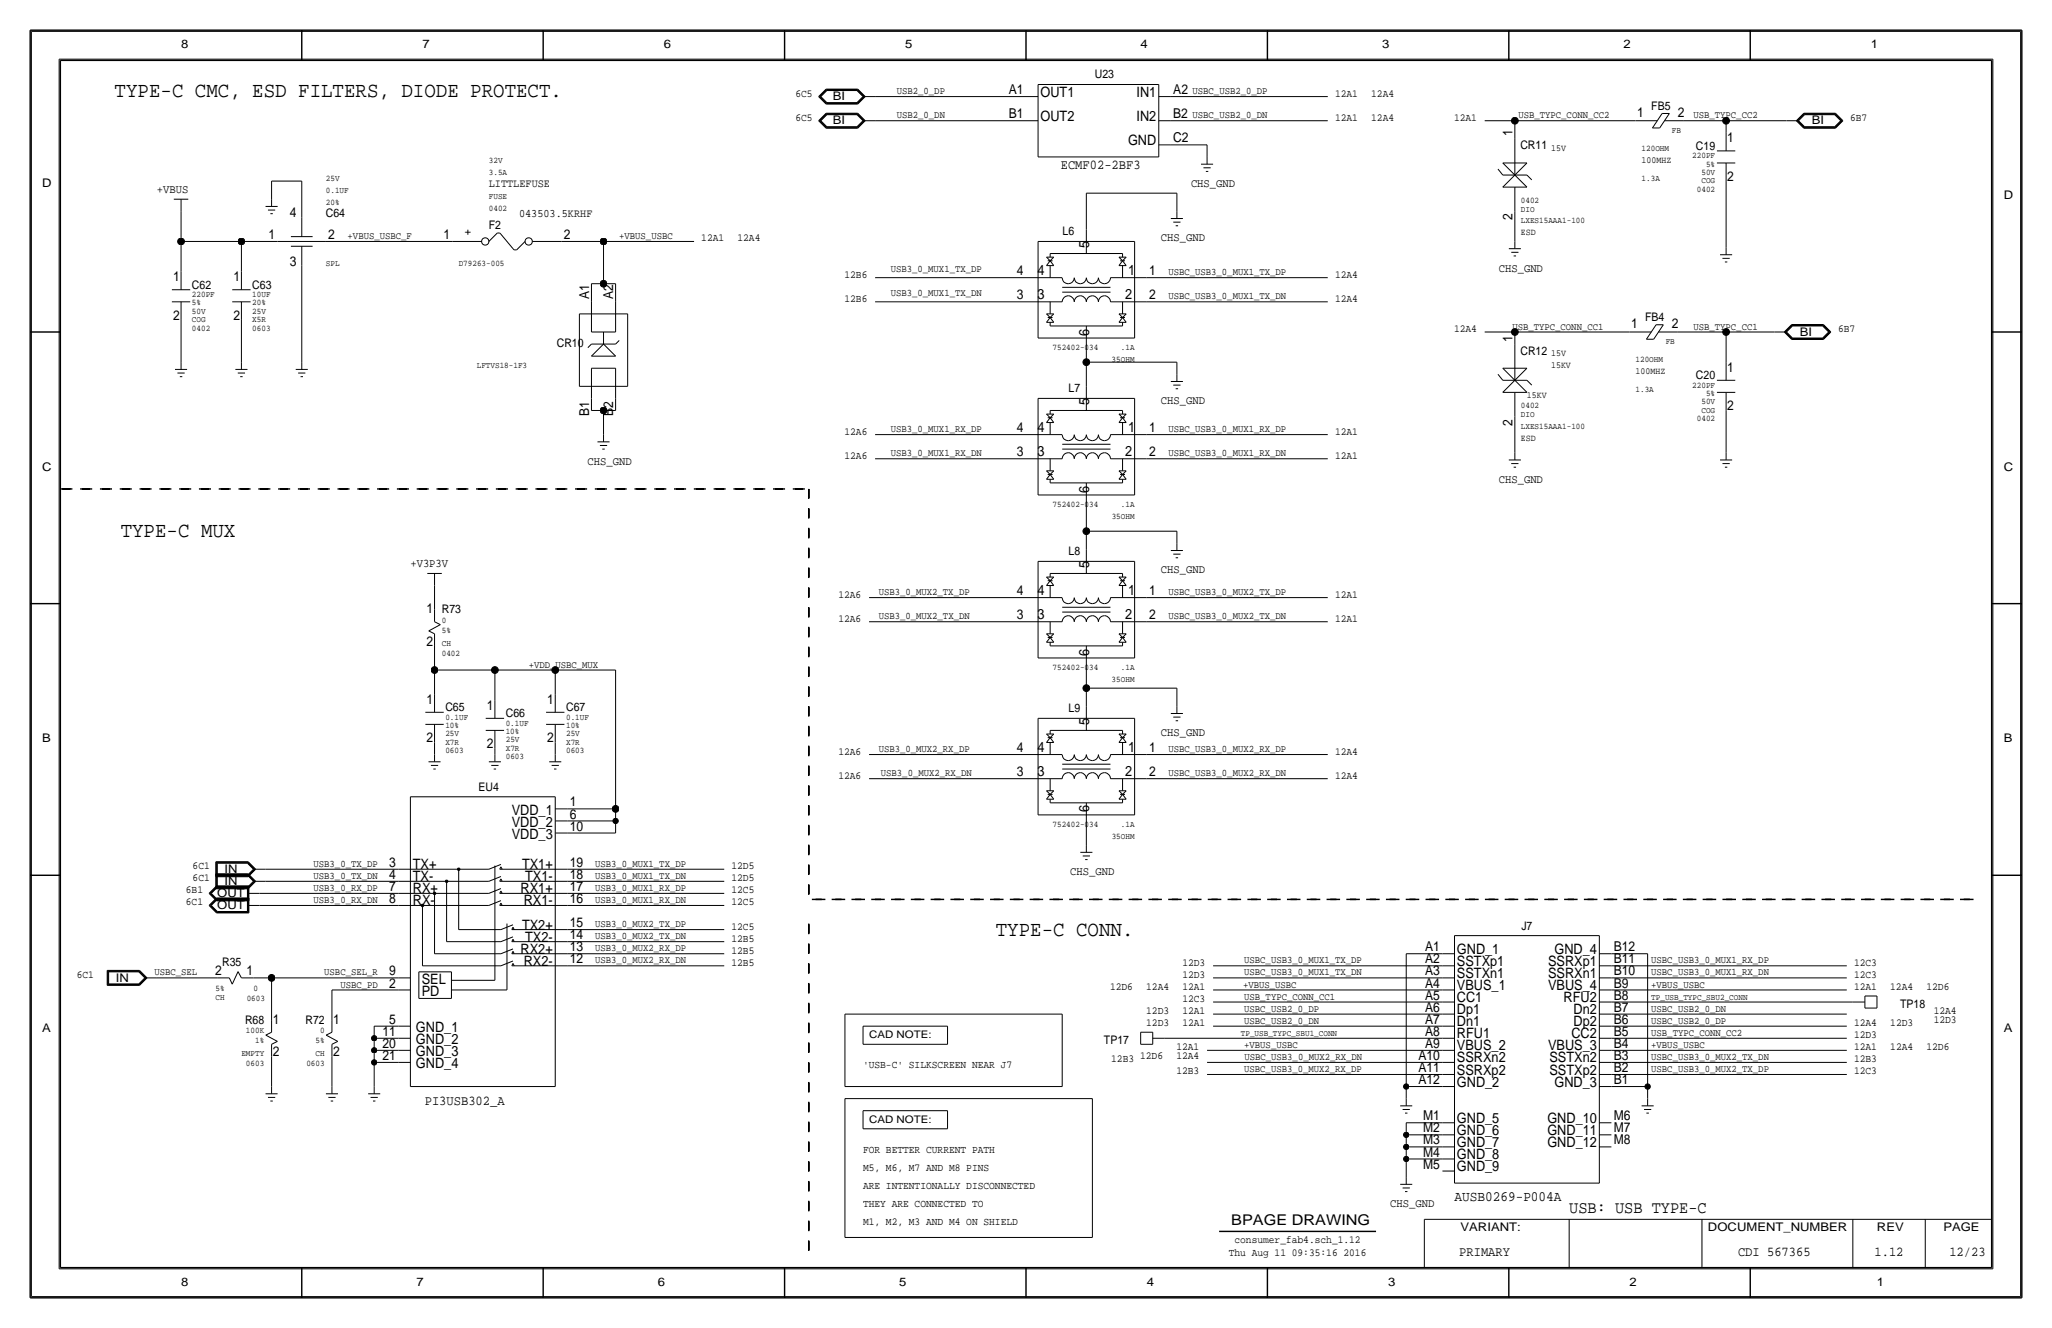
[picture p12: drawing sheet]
<svg xmlns="http://www.w3.org/2000/svg" width="432mm" height="279mm" viewBox="0 0 432 279" stroke-linecap="round" stroke-linejoin="round" font-family="sans-serif">
<g fill="none" stroke="#000" stroke-width=".21">
<path d="M6.6 6.6h418.6zM6.6 6.6v266.2zM12.4 12.4v254.6zM12.4 12.4h407zM173.8 18.7h6.7zM173.9 18.8h6.5zM173.9 18.9h6.5zM174 19.1h6.3zM180.3 19l1.3 1.3zM180.4 18.9l1.4 1.4zM180.4 18.8l1.5 1.5zM180.5 18.7l1.6 1.6z"/>
<path d="M218.4 17.8v15.2zM218.4 17.8h25.4zM243.8 17.8v15.2zM419.4 12.4v254.6zM425.2 6.6v266.2zM57.1 38.1h6.4zM57.1 38.1v3.8zM63.5 38.1v7.6zM172.3 25.4l1.5-1.6zM172.3 20.3l1.5-1.6zM172.3 25.4l1.5 1.6zM172.3 20.3l1.5 1.6z"/>
<path d="M172.4 25.4l1.5 1.5zM172.4 20.3l1.5 1.5zM172.4 25.4l1.5-1.5zM172.4 20.3l1.5-1.5zM172.6 25.4l1.3-1.4zM172.6 20.3l1.3-1.4zM172.6 25.4l1.3 1.4zM172.6 20.3l1.3 1.4zM172.7 25.4l1.3-1.3zM172.7 20.3l1.3-1.3zM172.7 25.4l1.3 1.3zM172.7 20.3l1.3 1.3z"/>
<path d="M173.8 23.8h6.7zM173.8 27h6.7zM173.8 21.9h6.7zM173.9 26.9h6.5zM173.9 21.8h6.5zM173.9 23.9h6.5zM173.9 24h6.5zM173.9 26.8h6.5zM173.9 21.7h6.5zM174 26.7h6.3zM174 24.1h6.3zM174 21.6h6.3z"/>
<path d="M180.3 24.1l1.3 1.3zM180.3 26.7l1.3-1.3zM180.3 21.6l1.3-1.3zM180.4 26.8l1.4-1.4zM180.4 21.7l1.4-1.4zM180.4 24l1.4 1.4zM180.4 23.9l1.5 1.5zM180.4 26.9l1.5-1.5zM180.4 21.8l1.5-1.5zM180.5 27l1.6-1.6zM180.5 21.9l1.6-1.6zM180.5 23.8l1.6 1.6z"/>
<path d="M181.6 25.4h2.5zM181.6 20.3h2.5zM184.1 25.4h31.8zM184.1 20.3h31.8zM215.9 25.4h2.5zM215.9 20.3h2.5zM218.4 33h25.4zM243.8 30.5h2.6zM243.8 25.4h2.6zM243.8 20.3h2.6zM246.4 30.5h7.6zM246.4 20.3h33z"/>
<path d="M246.4 25.4h33zM252.7 34.5h2.6zM253.2 35.3h1.6zM253.7 36.1h.6zM254 30.5v2.5zM254 33v1.5zM312.4 25.4h6.4zM315.2 35.6l1 1.2zM316.2 34.3h5.1zM316.2 34.3l5.1 5.1zM316.2 36.8h5.1zM316.2 39.4l5.1-5.1z"/>
<path d="M316.2 39.4h5.1zM318.8 25.4h25.4zM318.8 25.4v3.8zM318.8 39.4v5zM318.8 29.2v7.6zM321.3 36.8l1 1zM344.2 25.4h4.5zM347.7 26.9h1.5zM349.8 23.9h1.5zM349.8 23.9l-2.1 3zM350.3 25.4h4zM351.3 23.9l-2 3z"/>
<path d="M354.3 25.4h8.9zM361.3 31.8h3.9zM361.3 34.3h3.9zM363.2 38.1v14zM363.2 25.4h12.7zM363.2 25.4v2.5zM363.2 34.3v3.8zM363.2 27.9v3.9zM375.9 25.4h2.6zM378 25.4l1.6 1.6zM378 25.4l1.6-1.6zM378.2 25.4l1.4-1.5z"/>
<path d="M378.2 25.4l1.4 1.5zM378.3 25.4l1.4 1.4zM378.3 25.4l1.4-1.4zM378.5 25.4l1.2 1.3zM378.5 25.4l1.2-1.3zM379.6 27h6.6zM379.6 23.8h6.6zM379.6 23.9h6.6zM379.6 26.9h6.6zM379.7 24h6.4zM379.7 26.8h6.4zM379.7 24.1h6.4z"/>
<path d="M379.7 26.7h6.4zM386.1 24.1l1.2 1.3zM386.1 26.7l1.3-1.3zM386.1 26.8l1.4-1.4zM386.1 24l1.4 1.4zM386.2 26.9l1.5-1.5zM386.2 23.9l1.5 1.5zM386.2 23.8l1.6 1.6zM386.2 27l1.6-1.6zM36.6 41.9h3zM38.1 50.8h12.7zM38.1 50.8v6.4z"/>
<path d="M38.1 44.5v6.3zM38.1 57.1v3.9zM38.1 41.9v2.5zM50.8 50.8v6.4zM50.8 57.1v3.9zM50.8 50.8h7.6zM55.9 43.4h2.5zM56.4 44.2h1.5zM56.9 45h.5zM57.1 41.9v1.5zM58.4 50.8h10.2zM61.2 49.8h4.6z"/>
<path d="M61.2 51.8h4.6zM63.5 55.9v20.3zM63.5 51.8v4.1zM63.5 45.7v4.1zM68.6 50.8h26.6zM95.2 50.8h6.1zM102.9 50.8l1.7-1.8zM104.6 49h.6zM105.2 49l.2 .3zM105.4 49.3l2.5 3zM107.9 52.3l.3 .3zM108.2 52.6h.5z"/>
<path d="M110.5 50.8l-1.8 1.8zM112 50.8h6.1zM118.1 50.8h8.9zM124.5 59.7v3.8zM124.5 59.7h2.5zM127 50.8h19zM127 50.8v8.9zM127 59.7h2.5zM129.5 59.7v3.8zM184.1 58.4h31.8zM215.9 58.4h7.6zM218.4 50.8h20.4z"/>
<path d="M218.4 50.8v20.3zM220.2 55.9h1.5zM220.2 54.1h1.5zM220.2 54.1l.8 .8zM220.5 54.9h1zM221 53.3h15.2zM221 54.9l-.8 1zM221 54.9l.7 1zM221 53.3v.8zM221 55.9v2.5zM221.7 54.1l-.7 .8zM226.1 58.4a1.27 1.27 0 0 1-1.3 1.3 1.27 1.27 0 0 1-1.3-1.2"/>
<path d="M228.6 40.6v7.7zM228.6 40.6h19zM228.6 48.3v5zM228.6 58.4a1.27 1.27 0 0 1-1.2 1.3 1.27 1.27 0 0 1-1.3-1.2M231.1 58.4a1.27 1.27 0 0 1-1.2 1.3 1.27 1.27 0 0 1-1.3-1.2M233.7 58.4a1.27 1.27 0 0 1-1.3 1.3 1.27 1.27 0 0 1-1.3-1.2M233.7 58.4h7.6zM235.5 54.1l.7 .8zM235.5 55.9h1.5zM235.5 54.1h1.5zM235.7 54.9h1zM236.2 53.3v.8z"/>
<path d="M236.2 55.9v2.5zM236.2 54.9l-.7 1zM236.2 54.9l.8 1zM237 54.1l-.8 .8zM238.8 50.8v20.3zM241.3 58.4h38.1zM246.4 46h2.5zM246.9 46.7h1.5zM247.4 47.5h.5zM247.6 40.6v3.9zM247.6 44.4v1.6zM317.5 52.3h2.5z"/>
<path d="M318 53.1h1.5zM318.5 53.8h.5zM318.8 44.4v6.4zM318.8 50.8v1.5zM361.9 53.6h2.6zM362.5 54.4h1.5zM363 55.1h.5zM363.2 52.1v1.5zM36.2 61h3.8zM36.2 63.5h3.8zM36.8 77.7h2.6zM37.3 78.5h1.6z"/>
<path d="M37.8 79.2h.6zM38.1 67.3v8.9zM38.1 63.5v3.8zM38.1 76.2v1.5zM48.9 61h3.8zM48.9 63.5h3.8zM49.5 77.7h2.6zM50 78.5h1.6zM50.5 79.2h.6zM50.8 67.3v8.9zM50.8 63.5v3.8zM50.8 76.2v1.5z"/>
<path d="M62.2 77.7h2.6zM62.7 78.5h1.6zM63.2 79.2h.6zM63.5 76.2v1.5zM121.9 66h10.2zM121.9 66v15.3zM124.5 69.8h5zM124.5 72.4l-.8 .8zM124.5 63.5v6.3zM124.5 77.5h5zM124.5 77.5v6.3zM124.5 72.4h5z"/>
<path d="M124.5 74.9h5zM127 69.9v2.5zM127 72.4l-2.5 2.5zM127 72.4l2.5 2.5zM129.5 63.5v6.3zM129.5 72.4l.8-.8zM129.5 77.5v6.3zM132.1 66v15.3zM184.1 63.5h31.8zM215.9 63.5h7.6zM218.4 71.1h20.4zM220.2 67.8h1.5z"/>
<path d="M220.2 66h1.5zM220.2 66l.8 .8zM220.5 66.8h1zM221 66.8l-.8 1zM221 66.8l.7 1zM221 63.5v2.5zM221 67.8v.8zM221 68.6h15.2zM221.7 66l-.7 .8zM223.5 60.5h10.2zM223.5 61.5h10.2zM228.6 73.7v2.5z"/>
<path d="M228.6 76.2h19zM228.6 76.2v5.1zM228.6 68.6v5.1zM233.7 63.5h7.6zM233.7 63.5a1.27 1.27 0 0 0-1.3-1.3 1.27 1.27 0 0 0-1.3 1.3 1.27 1.27 0 0 0-1.2-1.3 1.27 1.27 0 0 0-1.3 1.3 1.27 1.27 0 0 0-1.3-1.3 1.27 1.27 0 0 0-1.2 1.3 1.27 1.27 0 0 0-1.3-1.3 1.27 1.27 0 0 0-1.3 1.3M235.5 66l.7 .8zM235.5 67.8h1.5zM235.5 66h1.5zM235.7 66.8h1zM236.2 63.5v2.5zM236.2 67.8v.8zM236.2 66.8l-.7 1z"/>
<path d="M236.2 66.8l.8 1zM237 66l-.8 .8zM241.3 63.5h38.1zM247.6 76.2v2.5zM247.6 78.7v1.6zM312.4 69.8h6.4zM315.2 78.7l1 1.3zM316.2 77.5h5.1zM316.2 77.5l5.1 5zM318.8 69.9v2.5zM318.8 72.4v7.6zM318.8 69.8h24.1z"/>
<path d="M342.9 69.8h4.6zM346.5 71.4h1.5zM348.5 68.3h1.5zM348.5 68.3l-2 3.1zM349 69.8h4.1zM350 68.3l-2 3.1zM353.1 69.8h10.1zM363.2 69.8v6.4zM363.2 76.2v3.8zM363.2 69.8h10.2zM373.4 69.8h2.5zM375.5 69.8l1.5 1.6z"/>
<path d="M375.5 69.8l1.5-1.5zM375.6 69.8l1.5-1.4zM375.6 69.9l1.5 1.4zM375.8 69.8l1.3-1.3zM375.8 69.9l1.3 1.3zM375.9 69.8l1.3 1.3zM377 71.4h6.7zM377 68.3h6.7zM377.1 71.3h6.5zM377.1 68.4h6.5zM377.1 68.5h6.5zM377.1 71.2h6.5z"/>
<path d="M377.2 68.6h6.3zM377.2 71.1h6.3zM377.2 68.6l-1.3 1.2zM383.5 71.1l1.3-1.3zM383.5 68.6l1.3 1.2zM383.6 71.2l1.4-1.3zM383.6 68.5l1.4 1.3zM383.6 68.4l1.5 1.4zM383.6 71.3l1.5-1.4zM383.7 68.3l1.6 1.5zM383.7 71.4l1.6-1.6zM121.9 81.3h10.2z"/>
<path d="M124.5 86.4h2.5zM124.5 83.8v2.6zM125.7 93h2.6zM126.2 93.7h1.6zM126.7 94.5h.6zM127 86.4h2.5zM127 86.4v5zM127 91.4v1.6zM129.5 83.8v2.6zM184.1 91.4h31.8zM184.1 96.5h31.8zM215.9 91.4h7.6z"/>
<path d="M215.9 96.5h7.6zM218.4 83.8h20.4zM218.4 83.8v20.3zM220.2 88.9h1.5zM220.2 87.1h1.5zM220.2 99.1h1.5zM220.2 99.1l.8 .7zM220.2 87.1l.8 .8zM220.5 87.9h1zM220.5 99.8h1zM221 86.4h15.2zM221 99.8l-.8 1z"/>
<path d="M221 87.9l-.8 1zM221 99.8l.7 1zM221 87.9l.7 1zM221 96.5v2.6zM221 86.4v.7zM221 88.9v2.5zM221.7 99.1l-.7 .7zM221.7 87.1l-.7 .8zM223.5 93.5h10.2zM223.5 94.5h10.2zM226.1 91.4a1.27 1.27 0 0 1-1.3 1.3 1.27 1.27 0 0 1-1.3-1.2M228.6 81.3v5.1z"/>
<path d="M228.6 91.4a1.27 1.27 0 0 1-1.2 1.3 1.27 1.27 0 0 1-1.3-1.2M231.1 91.4a1.27 1.27 0 0 1-1.2 1.3 1.27 1.27 0 0 1-1.3-1.2M233.7 91.4a1.27 1.27 0 0 1-1.3 1.3 1.27 1.27 0 0 1-1.3-1.2M233.7 91.4h7.6zM233.7 96.5h7.6zM233.7 96.5a1.27 1.27 0 0 0-1.3-1.3 1.27 1.27 0 0 0-1.3 1.3 1.27 1.27 0 0 0-1.2-1.3 1.27 1.27 0 0 0-1.3 1.3 1.27 1.27 0 0 0-1.3-1.3 1.27 1.27 0 0 0-1.2 1.3 1.27 1.27 0 0 0-1.3-1.3 1.27 1.27 0 0 0-1.3 1.3M235.5 99.1l.7 .7zM235.5 87.1l.7 .8zM235.5 88.9h1.5zM235.5 87.1h1.5zM235.5 99.1h1.5zM235.7 87.9h1z"/>
<path d="M235.7 99.8h1zM236.2 96.5v2.6zM236.2 86.4v.7zM236.2 88.9v2.5zM236.2 99.8l-.7 1zM236.2 87.9l-.7 1zM236.2 99.8l.8 1zM236.2 87.9l.8 1zM237 99.1l-.8 .7zM237 87.1l-.8 .8zM238.8 83.8v20.3zM241.3 91.4h38.1z"/>
<path d="M241.3 96.5h38.1zM246.4 80.3h2.5zM246.9 81h1.5zM247.4 81.8h.5zM316.2 80h5.1zM316.2 82.5l5.1-5zM316.2 82.5h5.1zM317.5 96.8h2.5zM318 97.5h1.5zM318.5 98.3h.5zM318.8 87.6v7.7zM318.8 95.2v1.6z"/>
<path d="M318.8 82.6v5zM321.3 80l1 1zM361.3 80h3.9zM361.3 82.5h3.9zM361.9 96.8h2.6zM362.5 97.5h1.5zM363 98.3h.5zM363.2 86.4v8.8zM363.2 95.2v1.6zM363.2 82.5v3.9zM218.4 104.1h20.4zM218.4 118.1h20.4z"/>
<path d="M218.4 118.1v20.3zM220.2 100.8h1.5zM221 100.8v.8zM221 101.6h15.2zM228.6 106.7v5.1zM228.6 111.8h19zM228.6 111.8v3.8zM228.6 115.6v5.1zM228.6 101.6v5.1zM235.5 100.8h1.5zM236.2 100.8v.8zM238.8 118.1v20.3z"/>
<path d="M246.4 115.8h2.5zM246.9 116.6h1.5zM247.4 117.3h.5zM247.6 111.8v2.5zM247.6 114.3v1.5zM89.9 120.7h3.1zM90.2 132.7l1.2 .7zM90.2 132.7l2.5-1.3zM91.4 123.2v5.1zM91.4 135.9v5.1zM91.4 120.7v2.5zM91.4 128.3v2.5z"/>
<path d="M91.4 130.8l1.3 .6zM91.4 133.4v2.5zM182.9 125.7h33zM182.9 130.8h33zM215.9 125.7h7.6zM215.9 130.8h7.6zM218.4 138.4h20.4zM220.2 123.2h1.5zM220.2 121.4h1.5zM220.2 135.1h1.5zM220.2 133.3h1.5zM220.2 133.4l.8 .7z"/>
<path d="M220.2 121.4l.8 .8zM220.5 122.2h1zM220.5 134.1h1zM221 120.7h15.2zM221 134.1l-.8 1zM221 122.2l-.8 1zM221 134.1l.7 1zM221 122.2l.7 1zM221 130.8v2.5zM221 135.1v.8zM221 120.7v.7zM221 123.2v2.5z"/>
<path d="M221 135.9h15.2zM221.7 133.3l-.7 .8zM221.7 121.4l-.7 .8zM223.5 127.8h10.2zM223.5 128.8h10.2zM226.1 125.7a1.27 1.27 0 0 1-1.3 1.3 1.27 1.27 0 0 1-1.3-1.2M228.6 135.9v5.1zM228.6 125.7a1.27 1.27 0 0 1-1.2 1.3 1.27 1.27 0 0 1-1.3-1.2M231.1 125.7a1.27 1.27 0 0 1-1.2 1.3 1.27 1.27 0 0 1-1.3-1.2M233.7 125.7a1.27 1.27 0 0 1-1.3 1.3 1.27 1.27 0 0 1-1.3-1.2M233.7 125.7h7.6zM233.7 130.8h7.6z"/>
<path d="M233.7 130.8a1.27 1.27 0 0 0-1.3-1.3 1.27 1.27 0 0 0-1.3 1.3 1.27 1.27 0 0 0-1.2-1.3 1.27 1.27 0 0 0-1.3 1.3 1.27 1.27 0 0 0-1.3-1.3 1.27 1.27 0 0 0-1.2 1.3 1.27 1.27 0 0 0-1.3-1.3 1.27 1.27 0 0 0-1.3 1.3M235.5 133.4l.7 .7zM235.5 121.4l.7 .8zM235.5 123.2h1.5zM235.5 121.4h1.5zM235.5 135.1h1.5zM235.5 133.3h1.5zM235.7 122.2h1zM235.7 134.1h1zM236.2 130.8v2.5zM236.2 135.1v.8zM236.2 120.7v.7z"/>
<path d="M236.2 123.2v2.5zM236.2 134.1l-.7 1zM236.2 122.2l-.7 1zM236.2 134.1l.8 1zM236.2 122.2l.8 1zM237 133.3l-.8 .8zM237 121.4l-.8 .8zM241.3 125.7h38.1zM241.3 130.8h38.1zM89.5 149.9h3.9zM89.5 152.4h3.9zM91.4 156.2v2.5z"/>
<path d="M91.4 141h12.7zM91.4 141v5zM91.4 152.4v3.8zM91.4 146v3.9zM91.4 158.8v1.5zM102.2 151.1h3.9zM102.2 153.7h3.9zM104.1 157.5v1.2zM104.1 141h12.7zM104.1 141v6.3zM104.1 153.7v3.8zM104.1 147.3v3.8z"/>
<path d="M104.1 158.8v1.5zM114.9 149.9h3.9zM114.9 152.4h3.9zM116.8 156.2v2.6zM116.8 141h12.7zM116.8 141v5zM116.8 158.8v1.5zM116.8 152.4v3.8zM116.8 146v3.9zM129.5 141v29.2zM182.9 158.8h33zM215.9 158.8h7.6z"/>
<path d="M218.4 151.1h20.4zM218.4 151.1v20.3zM220.2 156.2h1.5zM220.2 154.4h1.5zM220.2 154.4l.8 .8zM220.5 155.2h1zM221 153.7h15.2zM221 155.2l-.8 1zM221 155.2l.7 1zM221 153.7v.7zM221 156.2v2.6zM221.7 154.4l-.7 .8z"/>
<path d="M226.1 158.8a1.27 1.27 0 0 1-1.3 1.2 1.27 1.27 0 0 1-1.3-1.2M228.6 144.8v3.8zM228.6 144.8h19zM228.6 141v3.8zM228.6 148.6v5.1zM228.6 158.8a1.27 1.27 0 0 1-1.2 1.2 1.27 1.27 0 0 1-1.3-1.2M231.1 158.8a1.27 1.27 0 0 1-1.2 1.2 1.27 1.27 0 0 1-1.3-1.2M233.7 158.8a1.27 1.27 0 0 1-1.3 1.2 1.27 1.27 0 0 1-1.3-1.2M233.7 158.8h7.6zM235.5 154.4l.7 .8zM235.5 156.2h1.5zM235.5 154.4h1.5z"/>
<path d="M235.7 155.2h1zM236.2 153.7v.7zM236.2 156.2v2.6zM236.2 155.2l-.7 1zM236.2 155.2l.8 1zM237 154.4l-.8 .8zM238.8 151.1v20.3zM241.3 158.8h38.1zM246.4 150.1h2.5zM246.9 150.9h1.5zM247.4 151.6h.5zM247.6 144.8v3.8z"/>
<path d="M247.6 148.6v1.5zM86.4 167.6h30.4zM86.4 167.6v61zM90.2 160.3h2.5zM90.7 161h1.5zM91.2 161.8h.5zM102.9 160.3h2.5zM103.4 161h1.5zM103.9 161.8h.5zM115.6 160.3h2.5zM116.1 161h1.5zM116.6 161.8h.5z"/>
<path d="M116.8 170.2h2.6zM116.8 172.7h2.6zM116.8 175.3h2.6zM116.8 167.6v61zM119.4 172.7h10.1zM119.4 175.3h10.1zM119.4 170.2h10.1zM129.5 170.2v2.5zM129.5 172.7v2.6zM182.9 163.8h33zM215.9 163.8h7.6zM218.4 171.4h20.4z"/>
<path d="M220.2 168.1h1.5zM220.2 166.4h1.5zM220.2 166.4l.8 .7zM220.5 167.1h1zM221 167.1l-.8 1zM221 167.1l.7 1zM221 163.8v2.6zM221 168.1v.8zM221 168.9h15.2zM221.7 166.4l-.7 .7zM223.5 160.8h10.2zM223.5 163.8a1.27 1.27 0 0 1 1.3-1.2 1.27 1.27 0 0 1 1.3 1.2 1.27 1.27 0 0 1 1.2-1.2 1.27 1.27 0 0 1 1.3 1.2 1.27 1.27 0 0 1 1.3-1.2 1.27 1.27 0 0 1 1.2 1.2 1.27 1.27 0 0 1 1.3-1.2 1.27 1.27 0 0 1 1.3 1.2"/>
<path d="M223.5 161.8h10.2zM227.3 179.3h2.6zM228.6 174v3.8zM228.6 177.8v1.5zM228.6 168.9v5.1zM233.7 163.8h7.6zM235.5 166.4l.7 .7zM235.5 168.1h1.5zM235.5 166.4h1.5zM235.7 167.1h1zM236.2 163.8v2.6zM236.2 168.1v.8z"/>
<path d="M236.2 167.1l-.7 1zM236.2 167.1l.8 1zM237 166.4l-.8 .7zM241.3 163.8h38.1zM44 190.5l1.6 1.6zM44 188l1.6 1.5zM44 190.5l1.6-1.6zM44 188l1.6-1.6zM44.1 190.5l1.5 1.5zM44.1 188l1.5 1.4zM44.1 190.5l1.5-1.5zM44.1 188l1.5-1.5z"/>
<path d="M44.3 190.5l1.4 1.4zM44.3 188l1.4 1.3zM44.3 190.5l1.4-1.4zM44.3 188l1.4-1.4zM44.4 190.5l1.3-1.3zM44.4 188l1.3-1.3zM44.5 190.5l1.2 1.3zM44.5 188l1.2 1.2zM45.4 183.8v3.2zM45.4 187h6.8zM45.4 181.3v3.2zM45.4 184.5h6.8z"/>
<path d="M45.4 183.8h6.8zM45.4 181.3h6.8zM45.5 183.9h6.7zM45.5 181.4h6.7zM45.5 183.9v3zM45.5 186.9h6.7zM45.5 181.4v3zM45.5 184.4h6.7zM45.6 188.9h6.8zM45.6 186.4h6.8zM45.6 192.1h6.8zM45.6 189.5h6.8z"/>
<path d="M45.6 192h6.7zM45.6 189.4h6.7zM45.6 184v2.8zM45.6 186.8h6.5zM45.6 181.5v2.8zM45.6 184.3h6.5zM45.6 189h6.7zM45.6 186.5h6.7zM45.6 184h6.5zM45.6 181.5h6.5zM45.7 189.1h6.5zM45.7 186.6h6.5z"/>
<path d="M45.7 191.9h6.5zM45.7 189.3h6.5zM45.7 184.1h6.4zM45.7 184.1v2.6zM45.7 186.7h6.4zM45.7 181.6h6.4zM45.7 181.6v2.5zM45.7 189.2h6.4zM45.7 191.8h6.4zM52.1 184.2l1.2 1.2zM52.1 181.6l1.2 1.3zM52.1 190.5h2.5z"/>
<path d="M52.1 188h2.5zM52.1 186.7l1.2-1.3zM52.1 184.1l1.2-1.2zM52.1 189.2v2.6zM52.1 186.7v2.5zM52.1 186.8l1.4-1.4zM52.1 184.3l1.4-1.4zM52.1 184l1.4 1.4zM52.1 181.5l1.4 1.4zM52.2 183.9l1.4 1.5zM52.2 181.4l1.4 1.5zM52.2 186.9l1.4-1.5z"/>
<path d="M52.2 184.4l1.4-1.5zM52.2 189.1v2.8zM52.2 186.6v2.7zM52.2 183.8l1.6 1.6zM52.2 181.3l1.6 1.6zM52.3 189v3zM52.3 186.5v2.9zM52.4 188.9v3.2zM52.4 186.4v3.1zM53.3 185.4h2.6zM53.3 182.9h2.6zM53.8 185.4l-1.6 1.6z"/>
<path d="M53.8 182.9l-1.6 1.6zM54.6 190.5h29.2zM54.6 188h29.2zM55.9 185.4h27.9zM55.9 182.9h27.9zM83.8 190.5h19.1zM83.8 188h19.1zM83.8 185.4h19.1zM83.8 182.9h19.1zM88.9 190.5v12.7zM91.4 188v12.7zM94 198.1h11.4z"/>
<path d="M94 185.4v12.7zM96.5 195.6h8.9zM96.5 182.9v12.7zM102.9 182.9l2.5-1zM102.9 185.4l2.5-1zM102.9 188l2.5-1.1zM102.9 190.5l2.5-1zM104.1 182.1v24.1zM105.2 190.5h14.2zM105.2 188h14.2zM105.2 185.4h14.2zM105.2 182.9h14.2z"/>
<path d="M105.4 190l-.2 .5zM105.4 182.4l-.2 .5zM105.4 184.9l-.2 .5zM105.4 187.5l-.2 .5zM105.4 198.1l2.5-1zM105.4 195.6l2.5-1zM105.4 182.4l.3 .5zM105.4 184.9l.3 .5zM105.4 187.5l.3 .5zM105.4 190l.3 .5zM106.7 194.3v14zM107.7 198.1h11.7z"/>
<path d="M107.7 195.6h11.7zM107.9 197.6l-.2 .5zM107.9 195.1l-.2 .5zM108 195.1l.2 .5zM108 197.6l.2 .5zM119.4 195.6h33zM119.4 190.5h33zM119.4 188h33zM119.4 185.4h33zM119.4 198.1h33zM119.4 182.9h33zM227.8 180.1h1.6z"/>
<path d="M228.3 180.8h.6zM306.1 196.8v52.1zM306.1 196.8h30.4zM336.5 196.8v52.1zM22.6 204.2v3.1zM22.6 207.3h6.8zM22.6 204.2h6.8zM22.7 204.3h6.6zM22.7 204.3v2.9zM22.7 207.2h6.6zM22.8 204.4h6.5zM22.8 204.4v2.7z"/>
<path d="M22.8 207.1h6.5zM22.9 204.5v2.5zM22.9 207h6.3zM22.9 204.5h6.3zM29.2 204.5l1.3 1.2zM29.2 207l1.3-1.3zM29.3 207.1l1.3-1.4zM29.3 204.4l1.3 1.3zM29.3 207.2l1.5-1.5zM29.3 204.3l1.5 1.4zM29.4 204.2l1.5 1.5zM30.5 205.7h2.5z"/>
<path d="M30.9 205.7l-1.5 1.6zM33 205.7h12.7zM45.7 205.7h2.6zM48.3 205.7l.6 1.4zM50.1 204.4l-1.2 2.7zM50.1 204.4l.7 1.3zM50.8 205.7h2.5zM53.3 205.7h3.8zM55.9 217.8l1.2-.6zM55.9 217.8l2.5 1.3zM57.1 219.7l1.3-.6zM57.1 205.7h26.7z"/>
<path d="M57.1 205.7v8.9zM57.1 214.6v2.6zM57.1 219.7v2.5zM68.6 217.8l1.2-.6zM68.6 217.8l2.5 1.3zM69.8 219.7l1.3-.6zM69.8 208.3h14zM69.8 208.3v6.3zM69.8 214.6v2.6zM69.8 219.7v2.5zM78.7 218.4v2.6zM78.7 215.9v2.5z"/>
<path d="M78.7 218.4h5.1zM78.7 215.9h5.1zM83.8 215.9h2.6zM83.8 208.3h2.6zM83.8 218.4h2.6zM83.8 205.7h2.6zM88.1 204.5v5.6zM88.1 210.1h6.9zM88.1 204.5h6.9zM88.9 203.2h16.5zM91.4 200.7h14zM95 208.3h11.7z"/>
<path d="M95 204.5v5.6zM95 206.2h9.1zM105.4 203.2l2.5-1zM105.4 200.7l2.5-1.1zM107.7 203.2h11.7zM107.7 200.7h11.7zM107.9 202.7l-.2 .5zM107.9 200.2l-.2 .5zM108 200.2l.2 .5zM108 202.7l.2 .5zM119.4 200.7h33zM119.4 203.2h33z"/>
<path d="M177.8 213.4h45.7zM177.8 213.4v15.2zM181.6 215.9v3.8zM181.6 219.7h17.8zM181.6 215.9h17.8zM199.4 215.9v3.8zM223.5 213.4v15.2zM240 219.7h2.6zM240 217.2h2.6zM240 217.2v2.5zM242.6 217.2v2.5zM242.6 218.4h2.5z"/>
<path d="M245.1 218.4h58.4zM255.3 210.8h48.2zM255.3 208.3h48.2zM255.3 203.2h48.2zM255.3 205.7h48.2zM255.3 213.4h48.2zM255.3 215.9h48.2zM295.9 200.7h7.6zM295.9 200.7v27.9zM303.5 218.4h2.6zM303.5 215.9h2.6zM303.5 208.3h2.6z"/>
<path d="M303.5 210.8h2.6zM303.5 213.4h2.6zM303.5 205.7h2.6zM303.5 203.2h2.6zM303.5 200.7h2.6zM336.6 218.4h2.5zM336.6 215.9h2.5zM336.6 208.3h2.5zM336.6 210.8h2.5zM336.6 213.4h2.5zM336.6 205.7h2.5zM336.6 203.2h2.5z"/>
<path d="M336.6 200.7h2.5zM339.1 203.2h49.5zM339.1 213.4h49.5zM339.1 218.4h49.5zM339.1 215.9h49.5zM339.1 200.7h7.6zM339.1 205.7h49.5zM339.1 208.3h49.5zM339.1 210.8h50.8zM346.7 200.7v27.9zM389.9 210.8h2.5zM392.4 209.5h2.6z"/>
<path d="M392.4 212.1h2.6zM392.4 209.5v2.6zM395 209.5v2.6zM55.9 230.1h2.5zM56.4 230.9h1.5zM56.9 231.6h.5zM57.1 222.2v6.4zM57.1 228.6v1.5zM68.6 230.1h2.5zM69.1 230.9h1.5zM69.6 231.6h.5zM69.8 222.2v6.4z"/>
<path d="M69.8 228.6v1.5zM77.5 230.1h2.5zM78 230.9h1.5zM78.5 231.6h.5zM78.7 221v2.5zM78.7 223.5h5.1zM78.7 223.5v5.1zM78.7 228.6v1.5zM78.7 221h5.1zM83.8 221h2.6zM83.8 223.5h2.6zM86.4 228.6h30.4z"/>
<path d="M177.8 231.1h52.1zM177.8 231.1v29.2zM177.8 228.6h45.7zM181.6 233.7v3.8zM181.6 237.5h17.8zM181.6 233.7h17.8zM199.4 233.7v3.8zM229.9 231.1v29.2zM254 226.1h49.5zM254 223.5h49.5zM254 221h49.5zM294.6 232.7h2.6z"/>
<path d="M295.1 233.4h1.6zM295.7 234.2h.5zM295.9 238.8v2.5zM295.9 238.8h7.6zM295.9 236.2v2.6zM295.9 228.6v2.5zM295.9 231.1v1.6zM295.9 236.2h7.6zM295.9 228.6h7.6zM303.5 238.8h2.6zM303.5 228.6h2.6zM303.5 226.1h2.6z"/>
<path d="M303.5 221h2.6zM303.5 223.5h2.6zM303.5 236.2h2.6zM336.6 236.2h2.5zM336.6 228.6h2.5zM336.6 226.1h2.5zM336.6 223.5h2.5zM336.6 221h2.5zM336.6 238.8h2.5zM339.1 221h49.5zM339.1 223.5h49.5zM339.1 226.1h49.5z"/>
<path d="M339.1 228.6h7.6zM345.4 232.7h2.6zM345.9 233.4h1.6zM346.5 234.2h.5zM346.7 228.6v2.5zM346.7 231.1v1.6zM294.6 249.2h2.6zM295.1 249.9h1.6zM295.7 250.7h.5zM295.9 241.3h7.6zM295.9 241.3v2.5zM295.9 243.8h7.6z"/>
<path d="M295.9 243.8v3.8zM295.9 247.6v1.6zM299.7 256.5v10.2zM299.7 256.5h119.4zM303.5 241.3h2.6zM303.5 243.8h2.6zM303.5 246.4h2.6zM306.1 248.9h30.4zM330.2 256.5v10.2zM336.6 241.3h2.5zM358.1 256.5v10.2zM389.9 256.5v10.2z"/>
<path d="M405.1 256.5v10.2zM6.6 272.8h418.6zM12.4 267h407zM177.8 260.3h52.1z"/>
<circle cx="102.1" cy="50.8" r=".77"/>
<circle cx="111.3" cy="50.8" r=".77"/>
</g>
<path d="M12.7 102.9h157.5zM170.2 102.9v86.3zM170.2 189.2h245.1zM170.2 194.3v69.9z" fill="none" stroke="#000" stroke-width=".3" stroke-dasharray="2.1" stroke-linecap="butt"/>
<g fill="#000" stroke="#000" stroke-width=".21">
<path d="M88.7 190.3h.4v.4h-.4zM91.2 187.8h.4v.3h-.4zM93.8 185.2h.4v.4h-.4zM96.3 182.7h.4v.4h-.4z"/>
<circle cx="318.8" cy="25.4" r=".71"/>
<circle cx="363.2" cy="25.4" r=".71"/>
<circle cx="38.1" cy="50.8" r=".71"/>
<circle cx="50.8" cy="50.8" r=".71"/>
<circle cx="127" cy="50.8" r=".71"/>
<circle cx="127" cy="59.7" r=".71"/>
<circle cx="228.6" cy="76.2" r=".71"/>
<circle cx="318.8" cy="69.8" r=".71"/>
<circle cx="363.2" cy="69.8" r=".71"/>
<circle cx="127" cy="86.4" r=".71"/>
<circle cx="228.6" cy="111.8" r=".71"/>
<circle cx="91.4" cy="141" r=".71"/>
<circle cx="104.1" cy="141" r=".71"/>
<circle cx="116.8" cy="141" r=".71"/>
<circle cx="228.6" cy="144.8" r=".71"/>
<circle cx="129.5" cy="172.7" r=".56"/>
<circle cx="129.5" cy="170.2" r=".71"/>
<circle cx="57.2" cy="205.7" r=".71"/>
<circle cx="78.7" cy="218.4" r=".56"/>
<circle cx="78.7" cy="221" r=".56"/>
<circle cx="78.7" cy="223.5" r=".56"/>
<circle cx="295.9" cy="238.8" r=".56"/>
<circle cx="295.9" cy="228.6" r=".56"/>
<circle cx="346.7" cy="228.6" r=".56"/>
<circle cx="295.9" cy="241.3" r=".56"/>
<circle cx="295.9" cy="243.8" r=".56"/>
</g>
<g fill="none" stroke="#000" stroke-width=".3">
<path d="M6.3 6.4v266.7zM6.4 6.4h419zM12.7 12.7h406.4zM12.7 12.7v254zM63.5 6.4v6.3zM114.3 6.4v6.3zM165.1 6.4v6.3zM215.9 6.3v6.4zM266.7 6.4v6.3zM317.5 6.4v6.3zM368.3 6.4v6.3zM419.1 12.7v254z"/>
<path d="M425.4 6.4v266.7zM6.3 69.8h6.4zM419.1 69.8h6.3zM6.3 127h6.4zM419.1 127h6.3zM6.3 184.1h6.4zM419.1 184.1h6.3zM256.5 259.1h33.1zM6.4 273h419zM12.7 266.7h406.4zM63.5 266.7v6.4zM114.3 266.7v6.4z"/>
<path d="M165.1 266.7v6.4zM215.9 266.7v6.3zM266.7 266.7v6.4zM317.5 266.7v6.4zM368.3 266.7v6.4z"/>
</g>
<g font-size="4.5">
<text x="24.1" y="20.3">TYPE-C CMC, ESD FILTERS, DIODE PROTECT.</text>
<text x="25.4" y="113">TYPE-C MUX</text>
<text x="209.5" y="196.8">TYPE-C CONN.</text>
</g>
<text font-size="3.6" x="330.2" y="255.3">USB: USB TYPE-C</text>
<text font-size="3.1" x="259.1" y="257.8">BPAGE DRAWING</text>
<g font-size="3">
<text x="218.9" y="20.3">OUT1</text>
<text x="239.2" y="20.3">IN1</text>
<text x="218.9" y="25.4">OUT2</text>
<text x="239.2" y="25.4">IN2</text>
<text x="237.4" y="30.5">GND</text>
<text x="229.2" y="52.2" transform="rotate(-90 229.2 52.2)">5</text>
<text x="218.3" y="57.8">4</text>
<text x="237.4" y="57.8">1</text>
<text x="218.3" y="62.9">3</text>
<text x="236.8" y="62.9">2</text>
<text x="229.2" y="70.6" transform="rotate(-90 229.2 70.6)">6</text>
<text x="229.2" y="85.2" transform="rotate(-90 229.2 85.2)">5</text>
<text x="218.3" y="95.9">3</text>
<text x="218.3" y="90.8">4</text>
<text x="236.8" y="95.9">2</text>
<text x="237.4" y="90.8">1</text>
<text x="229.2" y="103.6" transform="rotate(-90 229.2 103.6)">6</text>
<text x="229.2" y="119.5" transform="rotate(-90 229.2 119.5)">5</text>
<text x="218.3" y="125.1">4</text>
<text x="237.4" y="125.1">1</text>
<text x="218.3" y="130.2">3</text>
<text x="236.8" y="130.2">2</text>
<text x="229.2" y="137.9" transform="rotate(-90 229.2 137.9)">6</text>
<text x="229.2" y="152.5" transform="rotate(-90 229.2 152.5)">5</text>
<text x="218.3" y="158.1">4</text>
<text x="237.4" y="158.1">1</text>
<text x="218.3" y="163.2">3</text>
<text x="236.8" y="163.2">2</text>
<text x="107.7" y="171.5">VDD_1</text>
<text x="107.7" y="174">VDD_2</text>
<text x="229.2" y="170.9" transform="rotate(-90 229.2 170.9)">6</text>
<text x="107.7" y="176.5">VDD_3</text>
<text x="86.9" y="185.4">TX-</text>
<text x="86.9" y="182.9">TX+</text>
<text x="109.8" y="182.9">TX1+</text>
<text x="110.5" y="185.4">TX1-</text>
<text x="86.9" y="190.5">RX-</text>
<text x="86.9" y="188">RX+</text>
<text x="109.5" y="188">RX1+</text>
<text x="110.2" y="190.5">RX1-</text>
<text x="109.8" y="195.6">TX2+</text>
<text x="109.5" y="200.7">RX2+</text>
<text x="110.2" y="203.2">RX2-</text>
<text x="110.5" y="198.1">TX2-</text>
<text x="306.6" y="200.7">GND_1</text>
<text x="306.6" y="203.2">SSTXp1</text>
<text x="325.8" y="203.2">SSRXp1</text>
<text x="327.1" y="200.7">GND_4</text>
<text x="88.7" y="209.5">PD</text>
<text x="88.7" y="207">SEL</text>
<text x="306.6" y="205.7">SSTXn1</text>
<text x="306.6" y="208.3">VBUS_1</text>
<text x="325.8" y="205.8">SSRXn1</text>
<text x="325.8" y="208.3">VBUS_4</text>
<text x="306.6" y="210.8">CC1</text>
<text x="306.6" y="213.4">Dp1</text>
<text x="306.6" y="215.9">Dn1</text>
<text x="329" y="210.8">RFU2</text>
<text x="331.1" y="213.4">Dn2</text>
<text x="331.1" y="215.9">Dp2</text>
<text x="87.5" y="217.1">GND_1</text>
<text x="87.5" y="219.6">GND_2</text>
<text x="306.6" y="221">VBUS_2</text>
<text x="306.6" y="218.4">RFU1</text>
<text x="325.8" y="221">VBUS_3</text>
<text x="330.7" y="218.5">CC2</text>
<text x="87.5" y="222.1">GND_3</text>
<text x="87.5" y="224.7">GND_4</text>
<text x="306.6" y="223.5">SSRXn2</text>
<text x="306.6" y="226.1">SSRXp2</text>
<text x="326.1" y="223.5">SSTXn2</text>
<text x="326.1" y="226.1">SSTXp2</text>
<text x="306.6" y="228.6">GND_2</text>
<text x="327.1" y="228.6">GND_3</text>
<text x="306.6" y="236.2">GND_5</text>
<text x="306.6" y="238.8">GND_6</text>
<text x="325.6" y="236.2">GND_10</text>
<text x="325.6" y="238.8">GND_11</text>
<text x="306.6" y="241.3">GND_7</text>
<text x="306.6" y="243.8">GND_8</text>
<text x="325.6" y="241.3">GND_12</text>
<text x="306.6" y="246.4">GND_9</text>
<text x="306.1" y="252.7">AUSB0269-P004A</text>
</g>
<g font-size="2.9">
<text x="212.3" y="19.8">A1</text>
<text x="246.9" y="19.8">A2</text>
<text x="212.3" y="24.9">B1</text>
<text x="246.9" y="24.9">B2</text>
<text x="246.9" y="30">C2</text>
<text x="318.3" y="28.7" transform="rotate(-90 318.3 28.7)">1</text>
<text x="344.5" y="24.6">1</text>
<text x="353.1" y="24.6">2</text>
<text x="363.5" y="30">1</text>
<text x="223.2" y="35.6">ECMF02-2BF3</text>
<text x="363.5" y="38.1">2</text>
<text x="61" y="45.7">4</text>
<text x="318.3" y="46.4" transform="rotate(-90 318.3 46.4)">2</text>
<text x="56.5" y="50.3">1</text>
<text x="69.1" y="50.3">2</text>
<text x="93.3" y="50.3">1</text>
<text x="118.6" y="50.3">2</text>
<text x="36.4" y="59.2">1</text>
<text x="49.1" y="59.2">1</text>
<text x="61" y="55.9">3</text>
<text x="214" y="57.9">4</text>
<text x="241.8" y="57.9">1</text>
<text x="124" y="63" transform="rotate(-90 124 63)">A1</text>
<text x="129" y="63" transform="rotate(-90 129 63)">A2</text>
<text x="214" y="63">3</text>
<text x="241.8" y="63">2</text>
<text x="36.4" y="67.3">2</text>
<text x="49.1" y="67.3">2</text>
<text x="318.3" y="71.9" transform="rotate(-90 318.3 71.9)">1</text>
<text x="343.3" y="69.1">1</text>
<text x="351.8" y="69.1">2</text>
<text x="363.5" y="78.2">1</text>
<text x="124" y="87.4" transform="rotate(-90 124 87.4)">B1</text>
<text x="129" y="87.4" transform="rotate(-90 129 87.4)">B2</text>
<text x="318.3" y="89.6" transform="rotate(-90 318.3 89.6)">2</text>
<text x="363.5" y="86.4">2</text>
<text x="214" y="90.9">4</text>
<text x="241.8" y="90.9">1</text>
<text x="214" y="96">3</text>
<text x="241.8" y="96">2</text>
<text x="214" y="125.2">4</text>
<text x="241.8" y="125.2">1</text>
<text x="89.8" y="129">1</text>
<text x="214" y="130.3">3</text>
<text x="241.8" y="130.3">2</text>
<text x="89.8" y="135.9">2</text>
<text x="89.8" y="148.1">1</text>
<text x="102.5" y="149.3">1</text>
<text x="115.2" y="148.1">1</text>
<text x="89.8" y="156.2">2</text>
<text x="102.5" y="157.5">2</text>
<text x="115.2" y="156.2">2</text>
<text x="214" y="158.2">4</text>
<text x="241.8" y="158.2">1</text>
<text x="214" y="163.3">3</text>
<text x="241.8" y="163.3">2</text>
<text x="119.9" y="172.2">6</text>
<text x="119.9" y="169.7">1</text>
<text x="119.9" y="174.8">10</text>
<text x="81.9" y="184.9">4</text>
<text x="81.9" y="182.4">3</text>
<text x="119.9" y="184.9">18</text>
<text x="119.9" y="182.4">19</text>
<text x="81.9" y="190">8</text>
<text x="81.9" y="187.5">7</text>
<text x="119.9" y="190">16</text>
<text x="119.9" y="187.5">17</text>
<text x="119.9" y="197.6">14</text>
<text x="119.9" y="195.1">15</text>
<text x="119.9" y="202.7">12</text>
<text x="119.9" y="200.2">13</text>
<text x="299.9" y="200.2">A1</text>
<text x="299.9" y="202.7">A2</text>
<text x="339.6" y="202.7">B11</text>
<text x="339.6" y="200.2">B12</text>
<text x="45.3" y="205.2">2</text>
<text x="51.9" y="205.2">1</text>
<text x="81.9" y="205.2">9</text>
<text x="81.9" y="207.8">2</text>
<text x="299.9" y="205.2">A3</text>
<text x="299.9" y="207.8">A4</text>
<text x="339.6" y="207.8">B9</text>
<text x="339.6" y="205.2">B10</text>
<text x="57.4" y="215.4">1</text>
<text x="70.1" y="215.4">1</text>
<text x="81.9" y="215.4">5</text>
<text x="299.9" y="212.9">A6</text>
<text x="299.9" y="210.3">A5</text>
<text x="299.9" y="215.4">A7</text>
<text x="339.6" y="212.9">B7</text>
<text x="339.6" y="215.4">B6</text>
<text x="339.6" y="210.3">B8</text>
<text x="80.5" y="220.5">20</text>
<text x="80.5" y="217.9">11</text>
<text x="299.9" y="217.9">A8</text>
<text x="299.9" y="220.5">A9</text>
<text x="339.6" y="217.9">B5</text>
<text x="339.6" y="220.5">B4</text>
<text x="57.4" y="222.2">2</text>
<text x="70.1" y="222.2">2</text>
<text x="80.5" y="223">21</text>
<text x="298.5" y="225.6">A11</text>
<text x="298.5" y="223">A10</text>
<text x="339.6" y="225.6">B2</text>
<text x="339.6" y="223">B3</text>
<text x="89.4" y="232.4">PI3USB302_A</text>
<text x="298.5" y="228.1">A12</text>
<text x="339.6" y="228.1">B1</text>
<text x="299.5" y="235.7">M1</text>
<text x="299.5" y="238.3">M2</text>
<text x="339.6" y="238.3">M7</text>
<text x="339.6" y="235.7">M6</text>
<text x="299.5" y="243.3">M4</text>
<text x="299.5" y="240.8">M3</text>
<text x="299.5" y="245.9">M5</text>
<text x="339.6" y="240.8">M8</text>
<text x="307.1" y="264.2">PRIMARY</text>
<text x="365.7" y="264.2">CDI 567365</text>
<text x="394.5" y="264.2">1.12</text>
<text x="410.2" y="264.2">12/23</text>
</g>
<g font-size="2.5">
<text x="38.1" y="10.2">8</text>
<text x="88.9" y="10.2">7</text>
<text x="139.7" y="10.2">6</text>
<text x="190.5" y="10.2">5</text>
<text x="240" y="10.2">4</text>
<text x="290.8" y="10.2">3</text>
<text x="341.6" y="10.2">2</text>
<text x="393.7" y="10.2">1</text>
<text x="230.4" y="16.5">U23</text>
<text x="175.3" y="21.1">BI</text>
<text x="347.5" y="23.1">FB5</text>
<text x="175.3" y="26.2">BI</text>
<text x="381.3" y="26.2">BI</text>
<text x="319.9" y="31.4">CR11</text>
<text x="356.9" y="31.5">C19</text>
<text x="8.9" y="39.4">D</text>
<text x="33" y="40.6">+VBUS</text>
<text x="250.6" y="39.4">CHS_GND</text>
<text x="421.6" y="41.9">D</text>
<text x="68.6" y="45.7">C64</text>
<text x="102.9" y="48.3">F2</text>
<text x="223.6" y="49.5">L6</text>
<text x="244.3" y="50.8">CHS_GND</text>
<text x="315.4" y="57.1">CHS_GND</text>
<text x="40.4" y="60.7">C62</text>
<text x="53.1" y="60.7">C63</text>
<text x="346.2" y="67.6">FB4</text>
<text x="378.7" y="70.6">BI</text>
<text x="117.2" y="73">CR10</text>
<text x="319.9" y="74.6">CR12</text>
<text x="224.9" y="82.5">L7</text>
<text x="356.9" y="79.8">C20</text>
<text x="244.3" y="85.1">CHS_GND</text>
<text x="8.9" y="99.1">C</text>
<text x="123.6" y="97.8">CHS_GND</text>
<text x="315.4" y="101.6">CHS_GND</text>
<text x="421.6" y="99.1">C</text>
<text x="86.4" y="119.4">+V3P3V</text>
<text x="224.9" y="116.8">L8</text>
<text x="244.3" y="120.6">CHS_GND</text>
<text x="93" y="129">R73</text>
<text x="93.7" y="149.6">C65</text>
<text x="119.1" y="149.6">C67</text>
<text x="224.9" y="149.9">L9</text>
<text x="106.4" y="150.9">C66</text>
<text x="244.3" y="154.9">CHS_GND</text>
<text x="8.9" y="156.2">B</text>
<text x="421.6" y="156.2">B</text>
<text x="100.7" y="166.4">EU4</text>
<text x="47.2" y="183.6">IN</text>
<text x="225.2" y="184.1">CHS_GND</text>
<text x="45.7" y="191.3">OUT</text>
<text x="45.7" y="188.7">OUT</text>
<text x="47.2" y="186.2">IN</text>
<text x="320.1" y="195.6">J7</text>
<text x="46.7" y="203.2">R35</text>
<text x="24.4" y="206.5">IN</text>
<text x="51.6" y="215.4">R68</text>
<text x="64.3" y="215.4">R72</text>
<text x="399.8" y="212.1">TP18</text>
<text x="8.9" y="217.2">A</text>
<text x="232.3" y="219.7">TP17</text>
<text x="421.6" y="217.2">A</text>
<text x="292.5" y="254">CHS_GND</text>
<text x="307.3" y="259.1">VARIANT:</text>
<text x="359.4" y="259.1">DOCUMENT_NUMBER</text>
<text x="395" y="259.1">REV</text>
<text x="408.9" y="259.1">PAGE</text>
<text x="38.1" y="270.5">8</text>
<text x="87.6" y="270.5">7</text>
<text x="138.4" y="270.5">6</text>
<text x="189.2" y="270.5">5</text>
<text x="241.3" y="270.5">4</text>
<text x="292.1" y="270.5">3</text>
<text x="342.9" y="270.5">2</text>
<text x="395" y="270.5">1</text>
</g>
<g font-size="2.4">
<text x="102.9" y="39.4">LITTLEFUSE</text>
<text x="109.2" y="45.7">043503.5KRHF</text>
</g>
<g font-size="2.3">
<text x="167.4" y="20.3">6C5</text>
<text x="280.9" y="20.3">12A1</text>
<text x="288.5" y="20.3">12A4</text>
<text x="167.4" y="25.4">6C5</text>
<text x="280.9" y="25.4">12A1</text>
<text x="288.5" y="25.4">12A4</text>
<text x="306" y="25.4">12A1</text>
<text x="389.3" y="25.4">6B7</text>
<text x="147.6" y="50.8">12A1</text>
<text x="155.2" y="50.8">12A4</text>
<text x="177.7" y="58.4">12B6</text>
<text x="280.9" y="58.4">12A4</text>
<text x="177.7" y="63.5">12B6</text>
<text x="280.9" y="63.5">12A4</text>
<text x="306" y="69.8">12A4</text>
<text x="386.8" y="69.8">6B7</text>
<text x="177.7" y="91.4">12A6</text>
<text x="280.9" y="91.4">12A1</text>
<text x="177.7" y="96.5">12A6</text>
<text x="280.9" y="96.5">12A1</text>
<text x="176.4" y="125.7">12A6</text>
<text x="280.9" y="125.7">12A1</text>
<text x="176.4" y="130.8">12A6</text>
<text x="280.9" y="130.8">12A1</text>
<text x="176.4" y="158.7">12A6</text>
<text x="280.9" y="158.7">12A4</text>
<text x="176.4" y="163.8">12A6</text>
<text x="280.9" y="163.8">12A4</text>
<text x="40.5" y="185.4">6C1</text>
<text x="40.5" y="182.9">6C1</text>
<text x="153.9" y="182.9">12D5</text>
<text x="153.9" y="185.4">12D5</text>
<text x="39.1" y="190.5">6C1</text>
<text x="39.1" y="188">6B1</text>
<text x="153.9" y="188">12C5</text>
<text x="153.9" y="190.5">12C5</text>
<text x="153.9" y="195.6">12C5</text>
<text x="153.9" y="198.1">12B5</text>
<text x="153.9" y="200.7">12B5</text>
<text x="153.9" y="203.2">12B5</text>
<text x="248.8" y="203.2">12D3</text>
<text x="390.1" y="203.2">12C3</text>
<text x="16.2" y="205.7">6C1</text>
<text x="233.6" y="208.3">12D6</text>
<text x="241.2" y="208.3">12A4</text>
<text x="248.8" y="205.7">12D3</text>
<text x="248.8" y="208.3">12A1</text>
<text x="390.1" y="205.7">12C3</text>
<text x="390.1" y="208.3">12A1</text>
<text x="397.8" y="208.3">12A4</text>
<text x="405.4" y="208.3">12D6</text>
<text x="241.2" y="213.4">12D3</text>
<text x="241.2" y="215.9">12D3</text>
<text x="248.8" y="210.8">12C3</text>
<text x="248.8" y="213.4">12A1</text>
<text x="248.8" y="215.9">12A1</text>
<text x="390.1" y="215.9">12A4</text>
<text x="397.8" y="215.9">12D3</text>
<text x="406.9" y="213.4">12A4</text>
<text x="406.9" y="215.2">12D3</text>
<text x="247.5" y="221">12A1</text>
<text x="390.1" y="221">12A1</text>
<text x="390.1" y="218.4">12D3</text>
<text x="397.8" y="221">12A4</text>
<text x="405.4" y="221">12D6</text>
<text x="181.6" y="224.8">'USB-C' SILKSCREEN NEAR J7</text>
<text x="233.8" y="223.5">12B3</text>
<text x="239.9" y="222.8">12D6</text>
<text x="247.5" y="222.8">12A4</text>
<text x="247.5" y="226.1">12B3</text>
<text x="390.1" y="223.5">12B3</text>
<text x="390.1" y="226.1">12C3</text>
<text x="181.6" y="242.6">FOR BETTER CURRENT PATH</text>
<text x="181.6" y="250.2">ARE INTENTIONALLY DISCONNECTED</text>
<text x="181.6" y="246.4">M5, M6, M7 AND M8 PINS</text>
<text x="181.6" y="254">THEY ARE CONNECTED TO</text>
<text x="181.6" y="257.8">M1, M2, M3 AND M4 ON SHIELD</text>
<text x="259.8" y="261.6">consumer_fab4.sch_1.12</text>
<text x="258.6" y="264.2">Thu Aug 11 09:35:16 2016</text>
</g>
<g font-size="2.2">
<text x="182.9" y="218.4">CAD NOTE:</text>
<text x="182.9" y="236.2">CAD NOTE:</text>
</g>
<g font-size="2.1">
<text x="188.7" y="19.8">USB2_0_DP</text>
<text x="251" y="19.8">USBC_USB2_0_DP</text>
<text x="188.7" y="24.9">USB2_0_DN</text>
<text x="251" y="24.9">USBC_USB2_0_DN</text>
<text x="319.5" y="24.9">USB_TYPC_CONN_CC2</text>
<text x="356.4" y="24.9">USB_TYPC_CC2</text>
<text x="73.2" y="50.3">+VBUS_USBC_F</text>
<text x="97.8" y="49.5">+</text>
<text x="130.3" y="50.3">+VBUS_USBC</text>
<text x="187.5" y="57.2">USB3_0_MUX1_TX_DP</text>
<text x="245.9" y="57.9">USBC_USB3_0_MUX1_TX_DP</text>
<text x="187.5" y="62.2">USB3_0_MUX1_TX_DN</text>
<text x="245.9" y="63">USBC_USB3_0_MUX1_TX_DN</text>
<text x="318.3" y="69.3">USB_TYPC_CONN_CC1</text>
<text x="356.4" y="69.3">USB_TYPC_CC1</text>
<text x="187.5" y="90.9">USB3_0_MUX1_RX_DP</text>
<text x="245.9" y="90.9">USBC_USB3_0_MUX1_RX_DP</text>
<text x="187.5" y="96">USB3_0_MUX1_RX_DN</text>
<text x="245.9" y="96">USBC_USB3_0_MUX1_RX_DN</text>
<text x="184.9" y="125.2">USB3_0_MUX2_TX_DP</text>
<text x="245.9" y="125.2">USBC_USB3_0_MUX2_TX_DP</text>
<text x="184.9" y="130.3">USB3_0_MUX2_TX_DN</text>
<text x="245.9" y="130.3">USBC_USB3_0_MUX2_TX_DN</text>
<text x="111.3" y="140.5">+VDD_USBC_MUX</text>
<text x="184.9" y="158.2">USB3_0_MUX2_RX_DP</text>
<text x="245.9" y="158.2">USBC_USB3_0_MUX2_RX_DP</text>
<text x="185.4" y="163.3">USB3_0_MUX2_RX_DN</text>
<text x="245.9" y="163.3">USBC_USB3_0_MUX2_RX_DN</text>
<text x="66" y="184.9">USB3_0_TX_DN</text>
<text x="66" y="182.4">USB3_0_TX_DP</text>
<text x="125.2" y="182.4">USB3_0_MUX1_TX_DP</text>
<text x="125.2" y="184.9">USB3_0_MUX1_TX_DN</text>
<text x="66" y="187.5">USB3_0_RX_DP</text>
<text x="66" y="190">USB3_0_RX_DN</text>
<text x="125.2" y="190">USB3_0_MUX1_RX_DN</text>
<text x="125.2" y="187.4">USB3_0_MUX1_RX_DP</text>
<text x="125.2" y="195.1">USB3_0_MUX2_TX_DP</text>
<text x="125.2" y="197.6">USB3_0_MUX2_TX_DN</text>
<text x="125.2" y="200.2">USB3_0_MUX2_RX_DP</text>
<text x="125.2" y="202.7">USB3_0_MUX2_RX_DN</text>
<text x="261.8" y="202.7">USBC_USB3_0_MUX1_TX_DP</text>
<text x="347.5" y="202.7">USBC_USB3_0_MUX1_RX_DP</text>
<text x="32.5" y="205.2">USBC_SEL</text>
<text x="68.2" y="205.2">USBC_SEL_R</text>
<text x="71.6" y="207.8">USBC_PD</text>
<text x="261.6" y="207.8">+VBUS_USBC</text>
<text x="261.8" y="205.2">USBC_USB3_0_MUX1_TX_DN</text>
<text x="347.5" y="205.2">USBC_USB3_0_MUX1_RX_DN</text>
<text x="347.5" y="207.8">+VBUS_USBC</text>
<text x="261.8" y="215.4">USBC_USB2_0_DN</text>
<text x="261.8" y="210.3">USB_TYPC_CONN_CC1</text>
<text x="261.8" y="212.9">USBC_USB2_0_DP</text>
<text x="347.5" y="212.9">USBC_USB2_0_DN</text>
<text x="347.5" y="215.4">USBC_USB2_0_DP</text>
<text x="261.8" y="220.5">+VBUS_USBC</text>
<text x="347.5" y="220.5">+VBUS_USBC</text>
<text x="347.5" y="217.9">USB_TYPC_CONN_CC2</text>
<text x="261.8" y="225.6">USBC_USB3_0_MUX2_RX_DP</text>
<text x="261.9" y="223">USBC_USB3_0_MUX2_RX_DN</text>
<text x="347.5" y="223">USBC_USB3_0_MUX2_TX_DN</text>
<text x="347.5" y="225.6">USBC_USB3_0_MUX2_TX_DP</text>
</g>
<g font-size="2">
<text x="326.4" y="31.7">15V</text>
<text x="345.4" y="34.3">100MHZ</text>
<text x="320" y="49.5">ESD</text>
<text x="326.4" y="77.5">15KV</text>
<text x="326.4" y="74.9">15V</text>
<text x="321.3" y="83.8">15KV</text>
<text x="344.2" y="78.7">100MHZ</text>
<text x="320" y="92.7">ESD</text>
</g>
<g font-size="1.8">
<text x="351.8" y="27.9">FB</text>
<text x="102.9" y="34.3">32V</text>
<text x="345.4" y="31.7">120OHM</text>
<text x="356.1" y="33.3">220PF</text>
<text x="359" y="35">5%</text>
<text x="68.6" y="40.6">0.1UF</text>
<text x="68.6" y="38.1">25V</text>
<text x="102.9" y="36.8">3.5A</text>
<text x="102.9" y="41.9">FUSE</text>
<text x="345.4" y="38.1">1.3A</text>
<text x="357.1" y="40.4">0402</text>
<text x="358" y="38.6">COG</text>
<text x="358" y="36.8">50V</text>
<text x="68.6" y="43.2">20%</text>
<text x="102.9" y="44.4">0402</text>
<text x="320" y="47">LXES15AAA1-100</text>
<text x="320" y="44.6">DIO</text>
<text x="320" y="42.7">0402</text>
<text x="68.6" y="55.9">SPL</text>
<text x="96.5" y="55.9">D79263-005</text>
<text x="40.4" y="62.5">220PF</text>
<text x="40.4" y="64.3">5%</text>
<text x="53.1" y="62.5">10UF</text>
<text x="53.1" y="64.3">20%</text>
<text x="40.4" y="69.6">0402</text>
<text x="40.4" y="67.8">COG</text>
<text x="40.4" y="66">50V</text>
<text x="53.1" y="69.6">0603</text>
<text x="53.1" y="67.8">X5R</text>
<text x="53.1" y="66">25V</text>
<text x="100.3" y="77.5">LFTVS18-1F3</text>
<text x="221.5" y="73.7">752402-034</text>
<text x="233.9" y="76.2">35OHM</text>
<text x="235.9" y="73.7">.1A</text>
<text x="344.2" y="76.2">120OHM</text>
<text x="350.5" y="72.4">FB</text>
<text x="344.2" y="82.5">1.3A</text>
<text x="356.1" y="81.5">220PF</text>
<text x="359" y="83.3">5%</text>
<text x="320" y="85.8">0402</text>
<text x="320" y="87.8">DIO</text>
<text x="357.1" y="88.6">0402</text>
<text x="358" y="86.9">COG</text>
<text x="358" y="85.1">50V</text>
<text x="320" y="90.2">LXES15AAA1-100</text>
<text x="221.5" y="106.7">752402-034</text>
<text x="235.9" y="106.7">.1A</text>
<text x="233.9" y="109.2">35OHM</text>
<text x="93" y="131.1">0</text>
<text x="93" y="133.1">5%</text>
<text x="93" y="135.9">CH</text>
<text x="93" y="137.9">0402</text>
<text x="221.5" y="141">752402-034</text>
<text x="233.9" y="143.5">35OHM</text>
<text x="235.9" y="141">.1A</text>
<text x="93.7" y="151.4">0.1UF</text>
<text x="93.7" y="153.2">10%</text>
<text x="93.7" y="154.9">25V</text>
<text x="106.4" y="152.6">0.1UF</text>
<text x="106.4" y="154.4">10%</text>
<text x="119.1" y="151.4">0.1UF</text>
<text x="119.1" y="153.2">10%</text>
<text x="119.1" y="154.9">25V</text>
<text x="93.7" y="158.5">0603</text>
<text x="93.7" y="156.7">X7R</text>
<text x="106.4" y="159.8">0603</text>
<text x="106.4" y="158">X7R</text>
<text x="106.4" y="156.2">25V</text>
<text x="119.1" y="158.5">0603</text>
<text x="119.1" y="156.7">X7R</text>
<text x="221.5" y="174">752402-034</text>
<text x="235.9" y="174">.1A</text>
<text x="233.9" y="176.5">35OHM</text>
<text x="45.4" y="208.5">5%</text>
<text x="53.4" y="208.5">0</text>
<text x="45.4" y="210.5">CH</text>
<text x="51.9" y="210.6">0603</text>
<text x="347.5" y="210.3">TP_USB_TYPC_SBU2_CONN</text>
<text x="51.8" y="217.4">100K</text>
<text x="53.7" y="219.5">1%</text>
<text x="66.4" y="219.5">5%</text>
<text x="67.4" y="217.4">0</text>
<text x="261.1" y="217.9">TP_USB_TYPC_SBU1_CONN</text>
<text x="50.8" y="222.2">EMPTY</text>
<text x="51.8" y="224.3">0603</text>
<text x="64.5" y="224.3">0603</text>
<text x="66.4" y="222.2">CH</text>
</g>
</svg>
